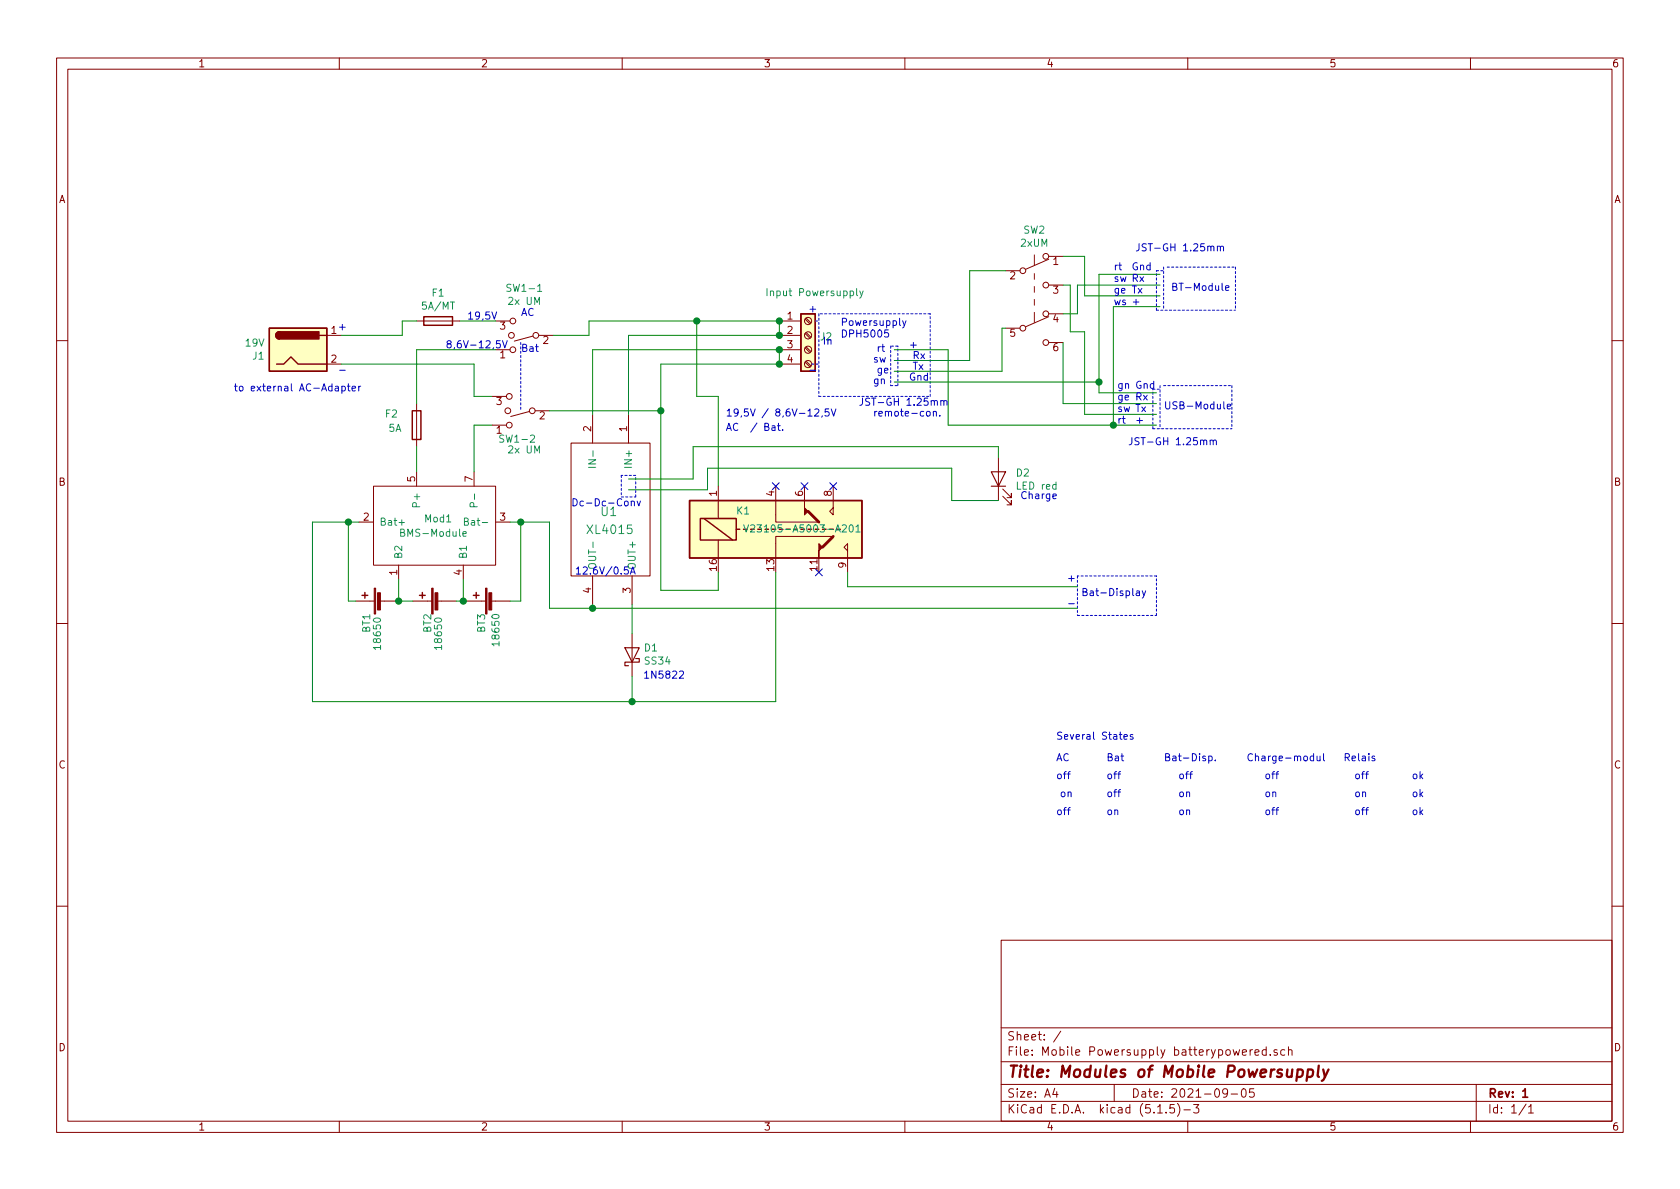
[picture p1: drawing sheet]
<svg xmlns="http://www.w3.org/2000/svg" width="297mm" height="210mm" viewBox="0 0 297 210" stroke-linecap="round" stroke-linejoin="round" font-family="sans-serif">
<g fill="none" stroke="#840000" stroke-width=".18">
<path d="M10 10.3h277v189.9h-277zM12 12.2h273v186.1h-273zM60 10.3v1.9M110 10.3v1.9M160 10.3v1.9M210 10.3v1.9M260 10.3v1.9M57.8 59.3h2.5M73.7 56.8h7.6M87.6 56.8h2.6M94.2 59.4l-3.3 .9M95.2 59.3h2.6"/>
<path d="M137.8 56.8h3.8M137.8 59.3h3.8M142.3 59l.9 .8M142.3 56.4l.9 .9M142.5 58.8l.9 .8M142.5 56.3l.9 .8M177.8 47.9h2.5M177.8 58h2.5M182.9 45.1v1.8M182.9 48.4v1M182.9 50.7v1M182.9 53v1"/>
<path d="M182.9 55.2v1.8M185.4 56l-4 1.8M185.4 45.8l-4 1.8M185.4 45.3h2.6M185.4 50.4h2.6M185.4 55.5h2.6M10 60.2h2M57.8 64.4h2.5M73.7 71.4v7.6M87 75.2h2.5M87 70.1h2.5M87.6 61.8h2.6"/>
<path d="M93.6 72.8l-3.3 .9M94.6 72.6h2.6M101 78.4h13.9v23.4h-13.9zM104.8 73.3v5.1M111.1 73.3v5.1M137.8 61.8h3.8M137.8 64.4h3.8M142.3 64.1l.9 .8M142.3 61.5l.9 .9M142.5 63.9l.9 .8M142.5 61.3l.9 .9M185.4 60.6h2.6"/>
<path d="M285 60.2h2M63.5 92.3h2.5M66 86h21.6v13.9h-21.6zM70.5 99.9v2.6M73.7 83.4v2.6M81.9 99.9v2.6M83.8 83.4v2.6M87.6 92.3h2.6M127 86v5.7M127 95.5v3.2M137.2 86v6.3h7.6M142.2 86v2.5"/>
<path d="M147.3 86v5.1l-.6-.7 .6-.6M147.3 94.9h-10.1v3.8M149.9 97.4l-.7-.6 .7-.7v5.1M176.5 80.9v7.6M177.3 87.8l1.5 1.5v-.8v.8h-.7M177.3 86.5l1.5 1.5v-.8v.8h-.7M10 110.3h2M62.9 106.3h3.3M67.2 106.3h3.3M73 106.3h3.3M77.3 106.3h3.3M82.5 106.3h3.4"/>
<path d="M86.9 106.3h3.3M104.8 101.8v5.1M111.8 101.8v5.1M111.8 112v7.6M285 110.3h2M10 160.2h2M177 166.3h108v32h-108zM285 160.2h2M60 198.3v1.9M110 198.3v1.9M160 198.3v1.9M177 194.8h108"/>
<path d="M177 191.8h108M177 187.8h108M177 181.8h108M186.5 192.5l-.4 1h1M186.8 193v1M187.6 182.3l-1.3 2M197 191.8v3M204.7 196.8h.8M206.2 196.7v.1M207.6 195.3h-.7l-.1 .7 .2-.1 .5 .1 .2 .2-.1 .5-.2 .1-.6-.1M208.2 195.1a1.71 1.71 0 0 1 0 2.3M209.3 196.3h1.2"/>
<path d="M210 198.3v1.9M211 195.3h1l-.5 .6 .4 .1v.7l-.2 .1-.7-.1M217 193.2l-.1 .2a.48 .48 0 0 1-.6-.1v-.6a.48 .48 0 0 1 .6-.1l.1 .1a1.19 1.19 0 0 1-.2 1.2l-.5 .1M217.7 193.5h1.1M219.6 192.7l.4-.2a.94 .94 0 0 1 0 1.5 .82 .82 0 0 1-.4-1.3zM221 185.6v1M221.5 185.6l-.3 .1-.2 .2M221.7 192.5h-.7l-.1 .7 .2-.1 .5 .1 .2 .2-.1 .5-.2 .1-.6-.1M221.9 186.1l.7-.1-.1-.3-.4-.1-.2 .2v.7h.6M223.9 185.7l-.5-.1-.2 .3v.6l.2 .1 .5-.1M223.9 185.1v1.5M224.6 186.5v.1"/>
<path d="M225.8 185.7l-.3-.1-.3 .2 .1 .2 .5 .2v.3h-.6M227.2 185.7l-.5-.1-.3 .3 .1 .6 .2 .1 .5-.1M227.8 185.7l.2-.1 .4 .1v.9M227.8 185.1v1.5M260 198.3v1.9M261 191.8v6.5M269.8 195.2l-1.2 2M270.3 195.8l.4-.5v1.5M270.3 196.8h.8"/>
<circle cx="90.4" cy="59.3" r=".51"/>
<circle cx="90.7" cy="56.8" r=".51"/>
<circle cx="94.7" cy="59.3" r=".51"/>
<circle cx="142.9" cy="59.3" r=".63"/>
<circle cx="142.9" cy="56.8" r=".63"/>
<circle cx="180.8" cy="47.9" r=".51"/>
<circle cx="180.8" cy="58" r=".51"/>
<circle cx="184.9" cy="55.5" r=".51"/>
<circle cx="184.9" cy="50.4" r=".51"/>
<circle cx="184.9" cy="45.3" r=".51"/>
<circle cx="89.8" cy="72.6" r=".51"/>
<circle cx="90" cy="75.2" r=".51"/>
<circle cx="90" cy="70.1" r=".51"/>
<circle cx="90.7" cy="61.8" r=".51"/>
<circle cx="94.1" cy="72.6" r=".51"/>
<circle cx="142.9" cy="64.4" r=".63"/>
<circle cx="142.9" cy="61.8" r=".63"/>
<circle cx="184.9" cy="60.6" r=".51"/>
</g>
<path d="M269.2 193l.5-.5v1.5M269.2 194h.9" fill="none" stroke="#840000" stroke-width=".3"/>
<path d="M229.4 189.2a.68 .68 0 0 1 .9 .1v.8a.66 .66 0 0 1-1 .2M229.5 189.1l-.3 2M231.3 189.2h.7l.2 .3-.1 .6a.66 .66 0 0 1-1 .2M231.3 189.1l-.3 2M233.2 188.4l-.2 1.8 .2 .2M234 189.1l.3 1.3M234.9 189.1l-.9 1.8-.3 .2" fill="none" stroke="#840000" stroke-width=".41"/>
<g fill="#ffffc2" stroke="#ffffc2" stroke-width=".18">
<path d="M141.6 55.5h2.5v10.2h-2.5z"/>
<path d="M121.9 88.5h30.5v10.2h-30.5z"/>
<path d="M47.6 58h10.2v7.7h-10.2z"/>
</g>
<g fill="none" stroke="#840000" stroke-width=".25">
<path d="M47.6 58h10.2v7.7h-10.2zM49.4 58.7a.63 .63 0 0 0-.6 .6 .63 .63 0 0 0 .6 .6M56.5 59.3h1.3M74.9 56h5.1v1.5h-5.1zM141.6 55.5h2.5v10.2h-2.5zM48.9 64.4h1.3l1.2-1.3 1.3 1.3h5.1M72.9 72.6h1.5v5.1h-1.5zM121.9 88.5h30.5v10.2h-30.5zM123.8 91.7h6.4v3.8h-6.4zM124.5 91.7l5 3.8M130.2 93.6h.6M131.4 93.6h.7"/>
<path d="M132.7 93.6h.6M64 105.3h1M64.5 104.8v1M74.2 105.3h1M74.7 104.8v1M83.7 105.3h1M84.2 104.8v1"/>
</g>
<g fill="none" stroke="#008484" stroke-width=".18">
<path d="M95 51.5h.8M135.6 51v1.3M151.5 51v1.1l.1 .2M152 51.5l.3 .8M152.6 51.5l-.4 1.1-.2 .1M70.6 92.4h.9M81.8 94.4l.6-.1v-.2l-.4-.1-.2 .2 .1 .6h.5M82.1 92.2h.6l.1-.2-.1-.3-.6-.1v1.3h.5l.2-.1v-.3l-.3-.3M83.8 89.6l-.1-.7h-.5l-.1 .2v.5h1.3M83.9 87.3v1M104.1 82.6h1.2M104.9 95.9v.9"/>
<path d="M110.4 82.6h1.3M131.5 92.8l.4 1.3 .5-1.3M132.7 92.9l.5-.1 .3 .4-.8 .9h.8M150.2 92.9l.2-.1a.69 .69 0 0 1 .5 .6 .69 .69 0 0 1-.5 .7l-.2-.2-.1-.3zM151.3 93.2l.4-.4v1.3M151.3 94.1h.8"/>
</g>
<g fill="#840000" stroke="#840000" stroke-width=".18">
<path d="M142.2 88.5v1.3l.7 .6-.7 .7z"/>
<path d="M144.8 96.1l.6 .7-.6 .6v1.3z"/>
<path d="M85.9 104h.2v4.6h-.2z"/>
<path d="M86.4 104.8h.5v3.1h-.5z"/>
<path d="M76.3 104h.3v4.6h-.3z"/>
<path d="M76.9 104.8h.5v3.1h-.5z"/>
<path d="M66.2 104h.2v4.6h-.2z"/>
<path d="M66.8 104.8h.5v3.1h-.5z"/>
</g>
<path d="M142.9 90.4l1.9 1.9M147.3 94.9l-1.9 1.9" fill="none" stroke="#840000" stroke-width=".51"/>
<path d="M175.3 83.4h2.5l-1.3 2.6zM175.3 86h2.5M110.5 114.5h2.5l-1.2 2.6zM112.4 116.5h.6v.6h-2.5v.6h.6" fill="none" stroke="#840000" stroke-width=".2"/>
<g fill="#840000" stroke="#840000" stroke-width=".25">
<path d="M48.9 58.8l.5-.1v1.2a.64 .64 0 0 1-.6-.4 .64 .64 0 0 1 .1-.7z"/>
<path d="M49.4 58.7h7v1.2h-7z"/>
</g>
<g fill="none" stroke="#0000c2" stroke-width=".18" stroke-dasharray=".4 .4">
<path d="M144.1 56.8h.7M144.8 55.5v14.6M164.5 55.5h-19.7M204.5 54.9v-7M204.5 47.9h1.2M204.5 54.9h13.9M205.7 47.2v7.7M206.4 47.2h12M218.4 47.2v7.7M92.1 60.6v12M143.5 64.4h1.3M144.8 70.1h19.7"/>
<path d="M157.5 61.2v7M157.5 68.2h1.2M158.7 61.2h-1.2M158.7 68.2v-7M164.5 70.1v-14.6M203.8 75.8v-7M203.8 68.8h1.3M203.8 75.8h14M205.1 68.2v7.6M205.7 68.2h12.1M217.8 68.2v7.6M109.9 87.9h2.5"/>
<path d="M109.9 84.1v3.8M112.4 87.9v-3.8M112.4 84.1h-2.5M190.5 101.8v7M190.5 108.8h14M204.5 108.8v-7M204.5 101.8h-14"/>
</g>
<g fill="none" stroke="#008400" stroke-width=".18">
<path d="M73.7 56.8h-2.6v2.5h-10.8M81.3 56.8h6.3M97.8 59.3h6.3v-2.5h33.7v2.5h-26.7v14M123.2 56.8v13.3h3.8v15.9M177.8 58h-.6v7.7h-19.1M177.8 47.9h-6.4v15.8h-13.3M188 45.3h3.8v7h13.3M188 50.4h1.2v8.3h2.6v14.6h12.7M205.1 54.2h-8.3v21M205.1 48.5h-10.8v21h10.2M205.1 50.4h-14.6v5.1h-2.5M60.3 64.4h23.5v5.7h3.2"/>
<path d="M73.7 79v4.4M87 75.2h-3.2v8.2M87.6 61.8h-13.9v9.6M97.2 72.6h19.6M104.8 73.3v-11.5h33v2.6h-21v40h10.2v-3.2M158.1 61.8h9.5v13.4h36.9M158.1 67.6h36.2M188 60.6v10.8h16.5M61.6 92.3v14h1.3M63.5 92.3h-8.3v31.8h82v-22.9M90.2 92.3h7v15.3h93.3M92.1 92.3v14h-1.9"/>
<path d="M111.1 86.6h14v-3.8h43.2v5.7h8.2M176.5 80.9v-1.9h-53.9v5.7h-11.5M70.5 102.5v3.8h2.5M80.6 106.3h1.9M81.9 102.5v3.8M104.8 106.9v.7M111.8 106.9v5.1M111.8 119.6v4.5M149.9 101.2v2.6h40.6"/>
</g>
<g fill="none" stroke="#0000c2" stroke-width=".18">
<path d="M87 55.2l.4 1.2 .4-1.2M157 58.3h-.5l-.1 .6 .5-.1 .2 .3v.3l-.2 .2-.5-.1M159.6 56.7l.3 .9M160.2 56.7l-.4 1.2-.2 .1M214.1 43.7l.2-.2 .3 .1v.8M215.2 43.7l.2-.2 .3 .1 .1 .8M215.2 43.5v.9M215.8 43.7l.2-.2 .3 .1v.8M216.1 50.1v1.1l.2 .2M216.7 50.9l.6-.1-.1-.2-.3-.1-.2 .2v.6h.5M60 65.5h1M60.5 68.3h.3l.3 .2-.2 .6h-.4"/>
<path d="M60.5 68.3v1.3M61.4 68.3h.5M61.6 67.9v1.1l.3 .1M62.3 68.7l.6-.1-.1-.3h-.4l-.1 .2v.6h.5M63.4 68.3v.8M63.8 68.3h-.3l-.1 .2M88.4 60.2h-.6v.7l.1-.2 .5 .1v.6l-.2 .1-.4-.1M88.8 60.2l.5 1.3 .4-1.3M136.5 75.3h.5v.8M137 75.6h-.4l-.2 .2 .1 .3h.5M137.5 75.3h.4M137.6 74.8v1.1l.3 .2"/>
<path d="M138.4 76v.1M143.2 65.5h1M144.1 72.4l.5-.1 .2 .4-.1 .2-.7 .7h.8M145.4 73.5l-.1 .3M146.5 72.3h-.6v.6l.5-.1 .2 .2v.3l-.2 .3-.5-.1M147 72.3l.4 1.3 .4-1.3M163.9 72.9l.1-.2 .4 .2 .1 .4-.2 .2-.3 .1-.1-.1zM165 72.9l.2-.2 .3 .1 .1 .8M165 72.7v.9M165.2 71l.2-.2 .3 .1v.8M166.2 73.5v.1M166.3 71l.2-.2 .3 .1 .1 .8"/>
<path d="M166.3 70.8v.9M166.9 71l.2-.2 .3 .1v.8M212.8 78l.2-.2 .3 .1 .1 .8M214 77.9l.1-.1 .4 .1v.8M214 77.8v.9M214.5 78l.2-.2 .3 .1 .1 .8M216.4 71v1.1l.2 .2M217 71.9l.6-.1-.1-.3h-.3l-.2 .1v.7h.5M111.6 88.7l.2-.1 .3 .1 .1 .8M111.6 88.6v.9M112.6 88.6l.4 .9 .2-.9M186.2 87.8l.6-.2-.1-.2-.4-.1-.1 .2v.6h.5"/>
<path d="M111 100.2h-.6v.7l.2-.2 .4 .2v.5l-.2 .1-.4-.1M111.5 101.5l.4-1.3 .4 1.3M120.1 118.8l.5-.1 .3 .3-.1 .2-.7 .7h.8M189 106.8h.9M200.9 104.5h.5l.1 .8M201.5 104.8h-.4l-.2 .2v.3h.6M202 104.5l.3 .8M202.6 104.5l-.5 1.1-.1 .2M198.7 130.3l.6-.1v-.3h-.4l-.2 .2 .1 .6h.5M200.3 129.9h-.3l-.2 .2 .1 .1 .4 .2v.3h-.5M213.7 133.8l.4-.1 .2 .2-.1 .6h-.5M213.7 133.7v1.3"/>
<path d="M214.9 134.4v.1M232.3 133.8l-.4-.1-.3 .2 .2 .6h.5M232.3 133.3v1.2M232.9 133.7v.8h.3l.2-.1M233.4 133.7v.8M234 133.3v1.1l.2 .1M243.1 133.8l-.4-.1-.1 .2v.2l.5 .1v.3h-.5"/>
</g>
<g fill="#008400" stroke="#008400" stroke-width=".25">
<circle cx="137.8" cy="56.8" r=".51"/>
<circle cx="111.8" cy="124.1" r=".51"/>
<circle cx="137.8" cy="61.8" r=".51"/>
<circle cx="116.8" cy="72.6" r=".51"/>
<circle cx="123.2" cy="56.8" r=".51"/>
<circle cx="92.1" cy="92.3" r=".51"/>
<circle cx="81.9" cy="106.3" r=".51"/>
<circle cx="70.5" cy="106.3" r=".51"/>
<circle cx="104.8" cy="107.6" r=".51"/>
<circle cx="61.6" cy="92.3" r=".51"/>
<circle cx="194.3" cy="67.6" r=".51"/>
<circle cx="196.9" cy="75.2" r=".51"/>
<circle cx="137.8" cy="64.4" r=".51"/>
<circle cx="137.8" cy="59.3" r=".51"/>
</g>
<path d="M136.6 85.4l1.2 1.2M137.8 85.4l-1.2 1.2M141.6 85.4l1.2 1.2M142.8 85.4l-1.2 1.2M146.7 85.4l1.2 1.2M147.9 85.4l-1.2 1.2M144.2 100.6l1.2 1.2M145.4 100.6l-1.2 1.2" fill="none" stroke="#000084" stroke-width=".18"/>
<text font-size="2.8" fill="#840000" x="178" y="190.5">Title: Modules of Mobile Powersupply</text>
<g font-size="2.1" fill="#008484">
<text x="104.1" y="94.4">XL4015</text>
<text x="106.3" y="91.3">U1</text>
</g>
<g font-size="2.1" fill="#840000">
<text x="178" y="184">Sheet: /</text>
<text x="178" y="186.7">File: Mobile Powersupply batterypowered.sch</text>
<text x="178" y="196.9">KiCad E.D.A. kicad (5.1.5)-3</text>
<text x="178" y="194.1">Size: A4</text>
<text x="200" y="194.1">Date: 2021-09-05</text>
<text x="263" y="194.1">Rev: 1</text>
<text x="263" y="196.9">Id: 1/1</text>
</g>
<g font-size="1.8" fill="#840000">
<text x="35" y="11.9">1</text>
<text x="85" y="11.9">2</text>
<text x="135" y="11.9">3</text>
<text x="185" y="11.9">4</text>
<text x="235" y="11.9">5</text>
<text x="285" y="11.9">6</text>
<text x="10.4" y="35.9">A</text>
<text x="285.4" y="35.9">A</text>
<text x="186.2" y="46.9">1</text>
<text x="178.6" y="49.4">2</text>
<text x="186.2" y="51.9">3</text>
<text x="58.6" y="59">1</text>
<text x="88.4" y="58.3">3</text>
<text x="139.2" y="56.5">1</text>
<text x="139.2" y="59">2</text>
<text x="178.6" y="59.6">5</text>
<text x="186.2" y="57">4</text>
<text x="58.6" y="64.1">2</text>
<text x="88.4" y="63.4">1</text>
<text x="96" y="60.8">2</text>
<text x="139.2" y="61.6">3</text>
<text x="139.2" y="64.1">4</text>
<text x="186.2" y="62.1">6</text>
<text x="87.8" y="71.6">3</text>
<text x="87.8" y="76.7">1</text>
<text x="95.4" y="74.2">2</text>
<text x="104.5" y="76.3" transform="rotate(-90 104.5 76.3)">2</text>
<text x="110.9" y="76.3" transform="rotate(-90 110.9 76.3)">1</text>
<text x="10.4" y="85.9">B</text>
<text x="73.4" y="85.2" transform="rotate(-90 73.4 85.2)">5</text>
<text x="83.6" y="85.2" transform="rotate(-90 83.6 85.2)">7</text>
<text x="126.7" y="87.7" transform="rotate(-90 126.7 87.7)">1</text>
<text x="136.9" y="87.7" transform="rotate(-90 136.9 87.7)">4</text>
<text x="142" y="87.7" transform="rotate(-90 142 87.7)">6</text>
<text x="147.1" y="87.7" transform="rotate(-90 147.1 87.7)">8</text>
<text x="285.4" y="85.9">B</text>
<text x="64.3" y="92.1">2</text>
<text x="88.4" y="92.1">3</text>
<text x="70.2" y="101.7" transform="rotate(-90 70.2 101.7)">1</text>
<text x="81.7" y="101.7" transform="rotate(-90 81.7 101.7)">4</text>
<text x="126.7" y="100.9" transform="rotate(-90 126.7 100.9)">16</text>
<text x="136.9" y="100.9" transform="rotate(-90 136.9 100.9)">13</text>
<text x="144.5" y="100.9" transform="rotate(-90 144.5 100.9)">11</text>
<text x="149.6" y="100.4" transform="rotate(-90 149.6 100.4)">9</text>
<text x="104.5" y="104.9" transform="rotate(-90 104.5 104.9)">4</text>
<text x="111.5" y="104.9" transform="rotate(-90 111.5 104.9)">3</text>
<text x="10.4" y="135.9">C</text>
<text x="285.4" y="135.9">C</text>
<text x="10.4" y="185.9">D</text>
<text x="285.4" y="185.9">D</text>
<text x="35" y="199.9">1</text>
<text x="85" y="199.9">2</text>
<text x="135" y="199.9">3</text>
<text x="185" y="199.9">4</text>
<text x="235" y="199.9">5</text>
<text x="285" y="199.9">6</text>
</g>
<g font-size="1.8" fill="#008484">
<text x="181" y="41.3">SW2</text>
<text x="180.5" y="43.6">2xUM</text>
<text x="76.5" y="52.4">F1</text>
<text x="90" y="51.6">SW1-1</text>
<text x="90.1" y="53.9">2x UM</text>
<text x="136.2" y="52.4">Input Powersupply</text>
<text x="74.8" y="54.8">5A/MT</text>
<text x="43.5" y="61.3">19V</text>
<text x="44.7" y="63.6">J1</text>
<text x="145.1" y="60.2">J2</text>
<text x="68.2" y="73.8">F2</text>
<text x="68.7" y="76.4">5A</text>
<text x="88.7" y="78.3">SW1-2</text>
<text x="90.1" y="80.2">2x UM</text>
<text x="105.4" y="81.7" transform="rotate(-90 105.4 81.7)">IN-</text>
<text x="111.8" y="82.2" transform="rotate(-90 111.8 82.2)">IN+</text>
<text x="74.3" y="89.2" transform="rotate(-90 74.3 89.2)">P+</text>
<text x="179.7" y="84.3">D2</text>
<text x="179.9" y="86.6">LED red</text>
<text x="67.1" y="93">Bat+</text>
<text x="71.3" y="94.9">BMS-Module</text>
<text x="75.2" y="92.4">Mod1</text>
<text x="83.2" y="93">Bat-</text>
<text x="130.3" y="91">K1</text>
<text x="133.5" y="94.2">V23105-A5003-A201</text>
<text x="71.1" y="98.9" transform="rotate(-90 71.1 98.9)">B2</text>
<text x="82.5" y="98.9" transform="rotate(-90 82.5 98.9)">B1</text>
<text x="105.4" y="100.8" transform="rotate(-90 105.4 100.8)">OUT-</text>
<text x="65.5" y="111.9" transform="rotate(-90 65.5 111.9)">BT1</text>
<text x="76.3" y="111.9" transform="rotate(-90 76.3 111.9)">BT2</text>
<text x="85.8" y="111.9" transform="rotate(-90 85.8 111.9)">BT3</text>
<text x="88.3" y="113.9" transform="rotate(-90 88.3 113.9)">18650</text>
<text x="67.4" y="114.5" transform="rotate(-90 67.4 114.5)">18650</text>
<text x="78.2" y="114.5" transform="rotate(-90 78.2 114.5)">18650</text>
<text x="114" y="115.2">D1</text>
<text x="114.1" y="117.5">SS34</text>
</g>
<g font-size="1.8" fill="#0000c2">
<text x="196.8" y="47.8">rt</text>
<text x="200" y="47.8">Gnd</text>
<text x="200.7" y="44.4">JST-GH 1.25mm</text>
<text x="196.8" y="49.9">sw Rx</text>
<text x="196.8" y="51.9">ge Tx</text>
<text x="196.8" y="54">ws +</text>
<text x="207" y="51.4">BT-Module</text>
<text x="59.7" y="58.4">+</text>
<text x="82.5" y="56.5">19,5V</text>
<text x="92.1" y="55.9">AC</text>
<text x="142.9" y="55.2">+</text>
<text x="148.6" y="57.6">Powersupply</text>
<text x="148.6" y="59.7">DPH5005</text>
<text x="78.7" y="61.6">8,6V-12,5V</text>
<text x="92.1" y="62.2">Bat</text>
<text x="145.4" y="61">In</text>
<text x="154.3" y="64.1">sw</text>
<text x="154.9" y="62.2">rt</text>
<text x="160.7" y="61.6">+</text>
<text x="161.3" y="65.4">Tx</text>
<text x="161.3" y="63.5">Rx</text>
<text x="41.3" y="69.2">to external AC-Adapter</text>
<text x="151.8" y="71.7">JST-GH 1.25mm</text>
<text x="154.3" y="67.9">gn</text>
<text x="154.9" y="66">ge</text>
<text x="160.7" y="67.3">Gnd</text>
<text x="197.5" y="68.8">gn Gnd</text>
<text x="197.5" y="70.8">ge Rx</text>
<text x="128.3" y="76.2">AC / Bat.</text>
<text x="128.3" y="73.7">19,5V / 8,6V-12,5V</text>
<text x="154.3" y="73.7">remote-con.</text>
<text x="197.5" y="72.9">sw Tx</text>
<text x="197.5" y="74.9">rt</text>
<text x="200.7" y="74.9">+</text>
<text x="205.7" y="72.4">USB-Module</text>
<text x="199.4" y="78.7">JST-GH 1.25mm</text>
<text x="101" y="89.5">Dc-Dc-Conv</text>
<text x="180.3" y="88.3">Charge</text>
<text x="101.6" y="101.6">12.6V/0.5A</text>
<text x="112.4" y="100.8" transform="rotate(-90 112.4 100.8)">OUT+</text>
<text x="188.6" y="102.9">+</text>
<text x="191.1" y="105.4">Bat-Display</text>
<text x="113.7" y="120">1N5822</text>
<text x="186.7" y="130.8">Several States</text>
<text x="186.7" y="137.8">off</text>
<text x="186.7" y="134.6">AC</text>
<text x="195.6" y="137.8">off</text>
<text x="195.6" y="134.6">Bat</text>
<text x="205.7" y="134.6">Bat-Disp.</text>
<text x="208.3" y="137.8">off</text>
<text x="220.3" y="134.6">Charge-modul</text>
<text x="223.5" y="137.8">off</text>
<text x="237.5" y="134.6">Relais</text>
<text x="239.4" y="137.8">off</text>
<text x="249.6" y="137.8">ok</text>
<text x="187.3" y="141">on</text>
<text x="195.6" y="141">off</text>
<text x="208.3" y="141">on</text>
<text x="223.5" y="141">on</text>
<text x="239.4" y="141">on</text>
<text x="249.6" y="141">ok</text>
<text x="186.7" y="144.1">off</text>
<text x="195.6" y="144.1">on</text>
<text x="208.3" y="144.1">on</text>
<text x="223.5" y="144.1">off</text>
<text x="239.4" y="144.1">off</text>
<text x="249.6" y="144.1">ok</text>
</g>
</svg>
